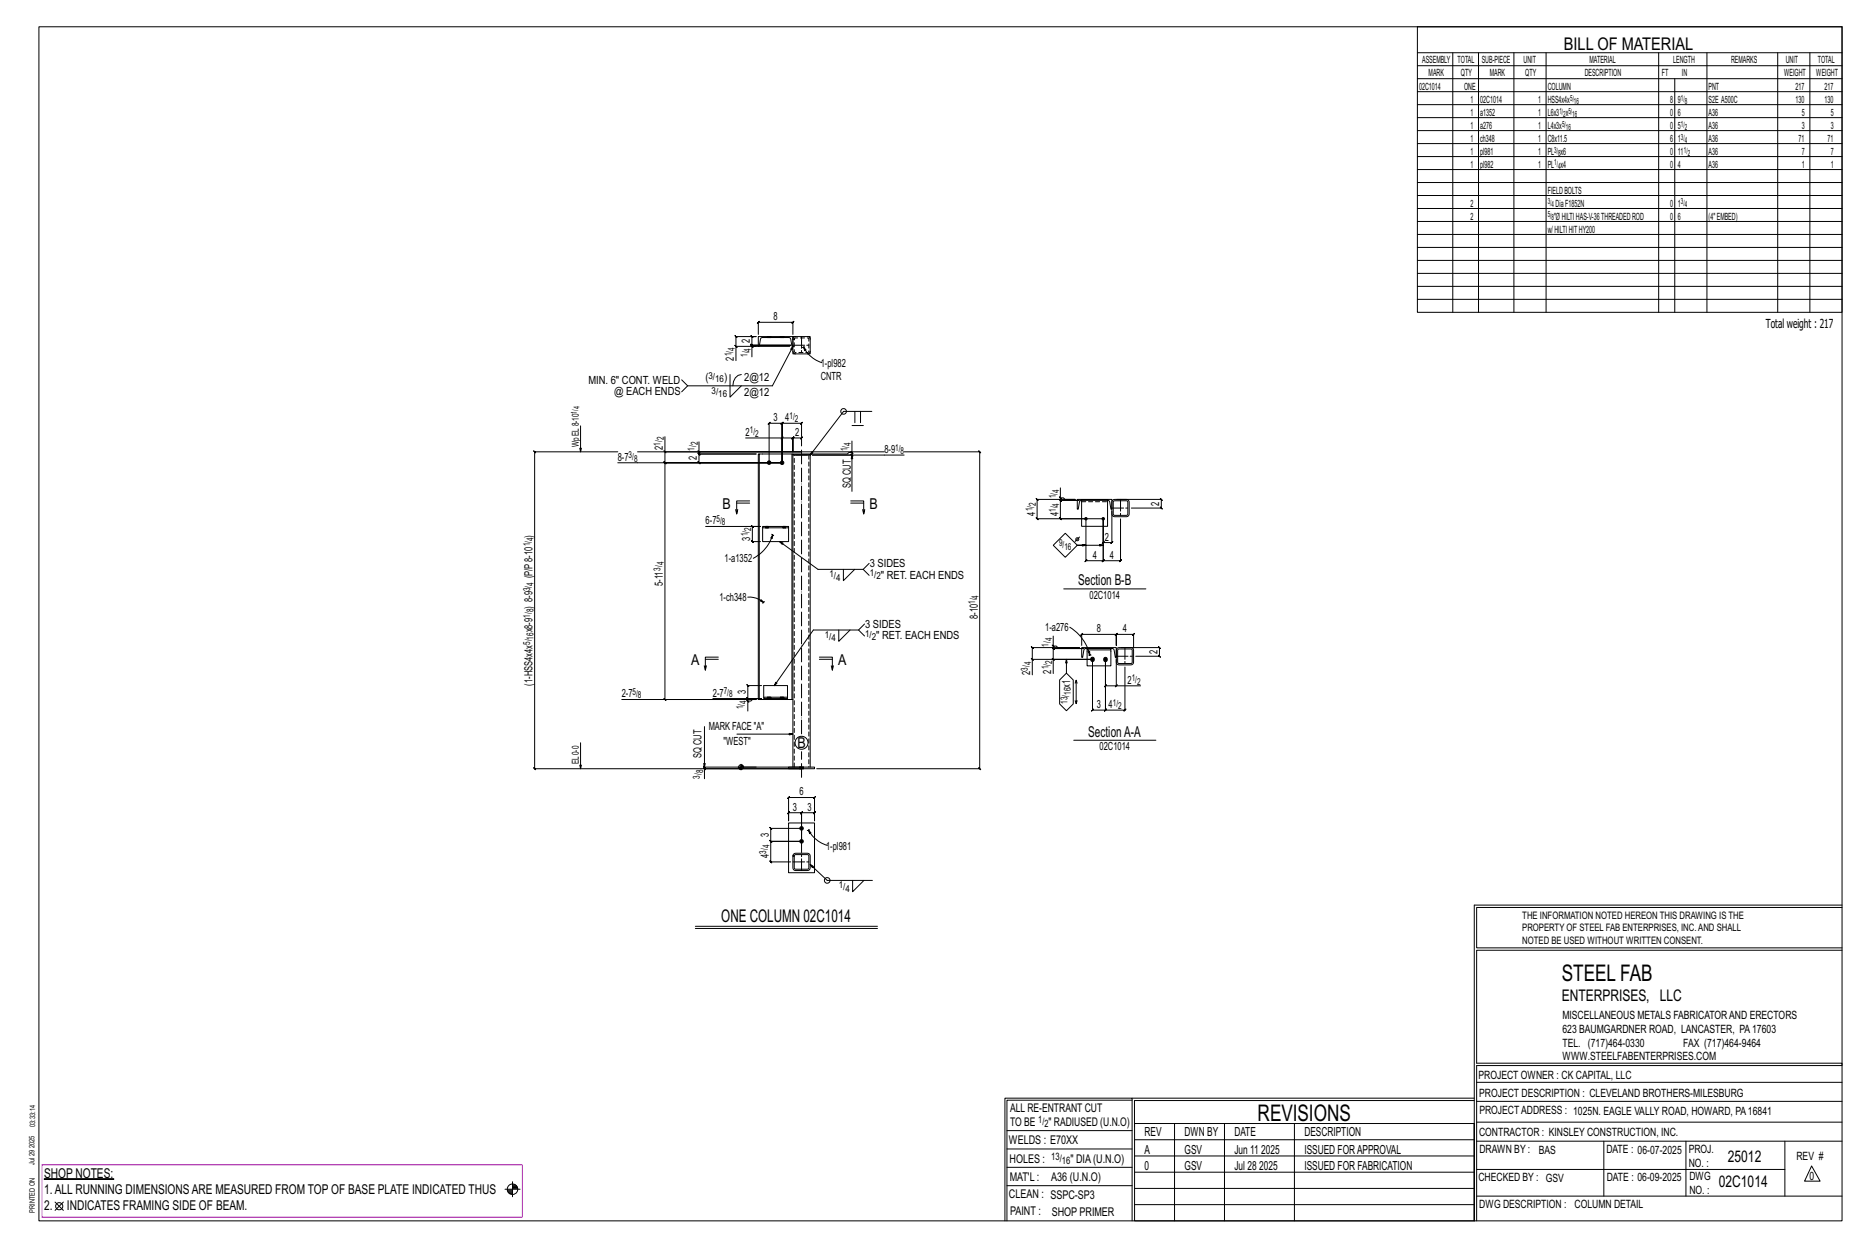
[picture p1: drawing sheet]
<svg xmlns="http://www.w3.org/2000/svg" width="914mm" height="610mm" viewBox="0 0 914 610" stroke-linecap="round" stroke-linejoin="round" font-family="sans-serif">
<g fill="#000" stroke="#000" stroke-width=".49">
<path d="M22 577h34z"/>
<circle cx="376" cy="226" r=".9"/>
<circle cx="383" cy="226" r=".9"/>
<circle cx="532" cy="254" r=".6"/>
<circle cx="540" cy="254" r=".6"/>
<circle cx="535" cy="323" r="1"/>
<circle cx="541" cy="323" r="1"/>
<circle cx="392" cy="405" r=".9"/>
<circle cx="392" cy="412" r=".9"/>
</g>
<g fill="none" stroke="#000" stroke-width=".49">
<path d="M19 13h883v584h-883zM694 13h208v140h-208zM694 26h208M694 32h208M694 39h208M711 26v127M724 26v127M741 26v127M757 26v127M812 26v127M820 39v114M836 26v127"/>
<path d="M870 26v127M886 26v127M694 45h208M694 51h208M694 58h208M694 64h208M694 70h208M694 77h208M694 83h208M694 89h208M694 96h208M694 102h208"/>
<path d="M694 108h208M694 115h208M694 121h208M694 127h208M694 134h208M694 140h208M694 146h208M360 169l1 1zM360 169v-4h1l-1-1v1h10l-2-1 1 1h-1v4v-1l1 1h-1h19h-19v-1l1 1h-1M368 169l1 1zM370 169h-10v7M371 165h17v4l-1-3-1-1h-13l-1 4h-1z"/>
<path d="M371 164v-6l1-1-1 1h17l1-1-1 1v6M376 165h.1M377 165h.1M382 165h.1M384 165h.1M387 169h-19v6M388 165h9v8h-9zM388 169l-10 20h-41l-3-3M393 170l2 1-1 1zM393 170a15 15 0 0 0 9 7M393 170h.1M394 170h-1"/>
<path d="M337 189l-3 3M357 183v11l6-5M363 183a5 5 0 0 0-4 6M284 208v13M325 214v7h67h-50v-5M365 214h18v12M383 214l-1 1 1-1zM383 214h5v1l1-1h-1v7v-7v1l1-1h-1h4v1l1-1-1 1M392 214v-7h1l-1 1v-1h-9l-1 1 1-1v19v-19l-1 1 1-1h-7h1l-1 1v-1v19M417 216v5h-1l-1 1h-17M417 208h6M418 201v6"/>
<path d="M421 201v6M427 201h-14l-16 22v-2h1l-1 2v152M302 221h-40h-1l1 1v-1v155h-1l1 1v-1h130h-47v5M312 221h121M325 221l1 1zM325 221v5l1 1-1-1h58h-81M342 221l1 1zM342 221v1l1 1-1-1h28h-28l1 1-1-1v4l1 1-1-1h41M372 222h-1v120h1M383 226h-58l1 1-1-1v116l1 1-1-1h45M388 222h-16v120h16M388 222h9v1h-9z"/>
<path d="M388 222v120M388 223v152M389 223h6M417 221l1 1zM417 221v2v-1l1 1h-1h-19h45M417 223v17M443 221h37h-1l1 1v-1v155h-1l1 1v-1h-80M519 239v5h2h5h-18h-1l1 1v-1v10l-1-1 1 1h32v11v1l1-1h-1h4v1l1-1h-1v-15M345 258h27h-4v-1l1 1h-1v7v-1l1 1h-1h4M360 249l1 2M361 246h6M367 245h-6v6v-2"/>
<path d="M373 258h13h-13zM373 258v7h13v-7M375 258h.1M376 258h.1M383 258h.1M384 258h.1M416 245h7v6v-2M416 246h7M422 249l1 2M519 243l1 1zM519 244v1v-1l1 1h-1h9h-9v-1l1 1h-1v9v-1l1 1h-1h13v20l-1 1 1-1h8v1l1-1h-1v-20v20v1l1-1h-1h9l-1 1 1-1v-20M527 244h17v5l-1-4h-1h-13l-1 4h-1z"/>
<path d="M529 245v13h13v-13M545 245h7v7h-7zM547 244h21l1 1-1-1v5v-1l1 1h-1h-14M378 261v1M378 262v2l-1-1zM378 262a19 19 0 0 1-9 11M378 262h1M382 265l18 14h23l2-3M413 279v5l5-5M423 279l2 2M516 267l5-6 6 6-6 6zM528 263l-2 2"/>
<path d="M532 267h-5h13M366 292a11 11 0 0 1 8 3M373 293l1 2-2-1zM374 295h-1M374 294v1M521 288h40M411 308v6l5-6M420 308l3 3M423 305l-3 3h-22l-19 27M515 316l1 1zM516 316v1h-1l1 1v-1h14h-14h-1l1 1v-1v6M516 311v5h1l1 1h10h-23v-1l1 1h-1v6"/>
<path d="M524 307a22 22 0 0 1 9 13M529 317h17v5l-1-4-1-1h-13l-1 5h-1zM529 316v-6v1l1-1h-1h17v1l1-1h-1v6v-6v1l1-1h-1h9l-1 1 1-1v7M532 317v1h12v-1M532 318v8h12v-8M533 319v1zM547 317h8v8h-8zM547 318h7v6h-7zM549 317h19l-1-1 1 1v4h-1l1 1v-1h-12M345 326v2M345 323h7M352 322h-7v6l1-2"/>
<path d="M373 335h-7l1 1-1-1v7v-1l1 1h-1h7M401 322h6v6l1-2M401 323h6M407 326v2M505 322l1 1zM515 322l1 1zM516 330v-7h19h-30v7M519 333l3-4 3 4v11l-3 4-3-4zM522 323v6M526 334l1-1v1M527 333v11v-1M533 320h.1"/>
<path d="M533 320l1 1M535 323v24l-1 1 1-1h6v1l1-1h-1v-24M541 323v13l1-1-1 1h5M541 323v24v1l1-1h-1h10l-1 1 1-1v-21M546 336l1-1-1 1zM546 323v13h12M304 342h66M345 355v20M349 342h24M361 359h27M366 342l1 1zM370 342l-4 1v5"/>
<path d="M373 342h-7v-1l1 1h-1v1M374 341h11v1h-11zM374 341v-6h11v6M526 343l1 1M284 363v13M344 376l1 1zM361 375h9M362 376h1M363 374v3M363 375h1M363 374h1M363 374h.1"/>
<path d="M386 375h13v1h-13zM392 375h.1M392 376h.1M392 375h-47h-1l1 1v-1v1M393 375h.1M393 376h.1M526 362h40M386 390v1l1-1h-1h13l-1 1 1-1v12v-4v-1l-1 1h1h-7l1-1-1 1v14v-14l1-1-1 1h-6l1-1-1 1v4zM386 403h13v24h-13zM389 418h7v8h-7zM389 418h7v7h-7zM392 405h-15l1 1-1-1v7v-1l1 1h-1h15h-15v-1l1 1h-1v10v-1l1 1h-1h10"/>
<path d="M396 406l1 1-1 1zM396 406a16 16 0 0 0 9 8M396 406h-1M396 406h.1M397 423l8 8h22M417 431v5l6-5M340 453h90M340 454h90M722 443v154M722 443h180M902 444h-179v20h179M902 465h-179v55h179v1h-179v76"/>
<path d="M554 538h-61v59M554 537h168M722 538h-167v13M723 539h179M723 530h179M493 553h61M555 550h167v47h-167zM555 558h167M575 550v47M599 550v47M634 550v47M723 549h179"/>
<path d="M723 558h179M785 558v27M825 558v27M874 558v27M251 578v8M251 580h1M493 571h61M493 562h61M555 573h167M555 566h167M723 572h151M887 570l4 8h-8z"/>
<path d="M27 588l4 4M31 588l-4 4M247 582h8M248 582h3M248 583h3M249 583h2M249 584h2M251 581h2M251 580h2M492 597v-60h62v60M493 580h61M555 589h167"/>
<path d="M555 581h167M723 585h179"/>
<circle cx="413" cy="201" r="1.4"/>
<circle cx="527" cy="264" r=".7"/>
<circle cx="363" cy="375" r="1.2"/>
<circle cx="392" cy="363" r="3"/>
<circle cx="405" cy="431" r="1.4"/>
<circle cx="29" cy="590" r="1.8"/>
<circle cx="251" cy="582" r="2.6"/>
</g>
<path d="M21 570h235v26h-235z" fill="none" stroke="#f0f" stroke-width=".5"/>
<g fill="none" stroke="#000" stroke-width=".49" stroke-dasharray="2 1.4">
<path d="M376 165h.1M376 165h1M377 165h.1M382 165h.1M383 165h.1M383 165h1M384 165h.1M388 172l1 1M389 166h-1M389 166h7v6h-7zM389 165h-1v1h1M395 173l2-1"/>
<path d="M397 166l-2-1M396 223v152M375 258h.1M375 258h1M376 258h.1M383 258h.1M384 258h.1M529 245h13M376 342v-1M377 342v-1M377 341l-1 1 1-1M377 341v1z"/>
<path d="M377 342h.1M382 342v-1M383 342v-1M383 342l1-1M383 341v1v-1M384 341v1zM384 342h-1M389 375v-152M392 375h.1M392 375v1M392 376h.1M392 376v-1"/>
<path d="M392 375v1zM392 376l1-1M392 375h1M393 376v-1M393 376h.1M388 419h1z"/>
</g>
<path d="M392 359v-144M392 380v-12" fill="none" stroke="#000" stroke-width=".49" stroke-dasharray="6.8 1 0 1"/>
<path d="M388 169h9M392 165v8M544 249h9M549 244v9M551 317v8M546 321h9M388 422h9M392 426v-21" fill="none" stroke="#000" stroke-width=".49" stroke-dasharray="5.8 1 1 1"/>
<g font-size="11.2">
<text x="764" y="480">STEEL FAB</text>
<text x="616" y="548">REVISIONS</text>
</g>
<g font-size="8.6">
<text x="765" y="24">BILL OF MATERIAL</text>
<text x="353" y="451">ONE COLUMN 02C1014</text>
</g>
<g font-size="7.9">
<text x="765" y="490">ENTERPRISES, LLC</text>
<text x="846" y="569">25012</text>
<text x="841" y="581">02C1014</text>
</g>
<g font-size="7.3">
<text x="354" y="249">B</text>
<text x="426" y="249">B</text>
<text x="528" y="286">Section B-B</text>
<text x="338" y="325">A</text>
<text x="410" y="325">A</text>
<text x="390" y="366">B</text>
<text x="533" y="360">SectionA-A</text>
</g>
<g font-size="6.6">
<text x="22" y="576">SHOP NOTES:</text>
<text x="22" y="584">1.ALL RUNNING DIMENSIONSARE MEASURED FROM TOP OF BASE PLATE INDICATED THUS</text>
<text x="22" y="592">2.</text>
<text x="33" y="592">INDICATES FRAMING SIDE OF BEAM.</text>
</g>
<g font-size="6.1">
<text x="864" y="161">Total weight : 217</text>
<text x="560" y="556">REV</text>
<text x="580" y="556">DWN BY</text>
<text x="604" y="556">DATE</text>
<text x="639" y="556">DESCRIPTION</text>
<text x="560" y="564">A</text>
<text x="580" y="564">GSV</text>
<text x="604" y="564">Jun 11</text>
<text x="617" y="564">2025</text>
<text x="639" y="564">ISSUED FORAPPROVAL</text>
<text x="560" y="572">0</text>
<text x="580" y="572">GSV</text>
<text x="604" y="572">Jul 28</text>
<text x="616" y="572">2025</text>
<text x="639" y="572">ISSUED FOR FABRICATION</text>
</g>
<g font-size="5.9">
<text x="494" y="560">WELDS : E70XX</text>
<text x="494" y="569">HOLES :</text>
<text x="524" y="569">&quot; DIA(U.N.O)</text>
<text x="494" y="578">MAT'L :</text>
<text x="515" y="578">A36 (U.N.O)</text>
<text x="494" y="586">CLEAN : SSPC-SP3</text>
<text x="495" y="595">PAINT :</text>
<text x="515" y="595">SHOP PRIMER</text>
</g>
<g font-size="5.8">
<text x="494" y="544">ALL RE-ENTRANT CUT</text>
<text x="494" y="551">TO BE</text>
<text x="513" y="551">&quot; RADIUSED (U.N.O)</text>
</g>
<g font-size="5.6">
<text x="765" y="499">MISCELLANEOUS METALS FABRICATORAND ERECTORS</text>
<text x="765" y="505">623 BAUMGARDNER ROAD, LANCASTER, PA17603</text>
<text x="765" y="512">TEL. (717)464-0330</text>
<text x="824" y="512">FAX (717)464-9464</text>
<text x="765" y="519">WWW.STEELFABENTERPRISES.COM</text>
<text x="724" y="528">PROJECT OWNER : CK CAPITAL, LLC</text>
<text x="724" y="537">PROJECT DESCRIPTION : CLEVELAND BROTHERS-MILESBURG</text>
<text x="724" y="545">PROJECTADDRESS : 1025N. EAGLE VALLY ROAD, HOWARD, PA16841</text>
<text x="724" y="556">CONTRACTOR : KINSLEY CONSTRUCTION, INC.</text>
<text x="724" y="564">DRAWN BY :</text>
<text x="753" y="564">BAS</text>
<text x="786" y="564">DATE : 06-07-2025</text>
<text x="827" y="564">PROJ.</text>
<text x="879" y="568">REV #</text>
<text x="827" y="571">NO. :</text>
<text x="724" y="578">CHECKED BY : GSV</text>
<text x="787" y="578">DATE : 06-09-2025</text>
<text x="827" y="578">DWG</text>
<text x="886" y="578">0</text>
<text x="827" y="584">NO. :</text>
<text x="724" y="591">DWG DESCRIPTION : COLUMN DETAIL</text>
</g>
<g font-size="5.5">
<text x="379" y="157">8</text>
<text x="367" y="168" transform="rotate(-90 367 168)">2</text>
<text x="359" y="176" transform="rotate(-90 359 176)">2</text>
<text x="402" y="179">1-pl982</text>
<text x="402" y="186">CNTR</text>
<text x="288" y="188">MIN. 6&quot; CONT. WELD</text>
<text x="345" y="187">(</text>
<text x="354" y="187">)</text>
<text x="364" y="187">2@12</text>
<text x="301" y="193">@ EACH ENDS</text>
<text x="364" y="194">2@12</text>
<text x="379" y="206">3</text>
<text x="384" y="206">4</text>
<text x="365" y="213">2</text>
<text x="389" y="213">2</text>
<text x="324" y="220" transform="rotate(-90 324 220)">2</text>
<text x="433" y="222">8-9</text>
<text x="302" y="225">8-7</text>
<text x="341" y="225" transform="rotate(-90 341 225)">2</text>
<text x="416" y="239" transform="rotate(-90 416 239)">SQ CUT</text>
<text x="567" y="247" transform="rotate(-90 567 247)">2</text>
<text x="345" y="257">6-7</text>
<text x="507" y="252" transform="rotate(-90 507 252)">4</text>
<text x="518" y="253" transform="rotate(-90 518 253)">4</text>
<text x="261" y="263" transform="rotate(-90 261 263)">)</text>
<text x="367" y="264" transform="rotate(-90 367 264)">3</text>
<text x="541" y="264">2</text>
<text x="355" y="275">1-a1352</text>
<text x="535" y="273">4</text>
<text x="543" y="273">4</text>
<text x="426" y="278">3 SIDES</text>
<text x="261" y="283" transform="rotate(-90 261 283)">(P/P8-10</text>
<text x="324" y="287" transform="rotate(-90 324 287)">5-11</text>
<text x="431" y="283">&quot; RET. EACH ENDS</text>
<text x="533" y="293">02C1014</text>
<text x="261" y="298" transform="rotate(-90 261 298)">) 8-9</text>
<text x="352" y="294">1-ch348</text>
<text x="479" y="303" transform="rotate(-90 479 303)">8-10</text>
<text x="261" y="309" transform="rotate(-90 261 309)">x8-9</text>
<text x="423" y="307">3 SIDES</text>
<text x="512" y="309">1-a276</text>
<text x="537" y="309">8</text>
<text x="550" y="309">4</text>
<text x="429" y="313">&quot; RET. EACH ENDS</text>
<text x="567" y="320" transform="rotate(-90 567 320)">2</text>
<text x="515" y="330" transform="rotate(-90 515 330)">2</text>
<text x="261" y="335" transform="rotate(-90 261 335)">(1-HSS4x4x</text>
<text x="504" y="330" transform="rotate(-90 504 330)">2</text>
<text x="552" y="335">2</text>
<text x="304" y="341">2-7</text>
<text x="349" y="341">2-7</text>
<text x="365" y="340" transform="rotate(-90 365 340)">3</text>
<text x="524" y="337" transform="rotate(-90 524 337)">x1</text>
<text x="537" y="346">3</text>
<text x="543" y="346">4</text>
<text x="347" y="357">MARK FACE &quot;A&quot;</text>
<text x="354" y="364">&quot;WEST&quot;</text>
<text x="343" y="371" transform="rotate(-90 343 371)">SQ CUT</text>
<text x="538" y="367">02C1014</text>
<text x="391" y="389">6</text>
<text x="388" y="397">3</text>
<text x="395" y="397">3</text>
<text x="376" y="409" transform="rotate(-90 376 409)">3</text>
<text x="376" y="420" transform="rotate(-90 376 420)">4</text>
<text x="404" y="416">1-pl981</text>
</g>
<g font-size="5">
<text x="745" y="450">THE INFORMATION NOTED HEREON THIS DRAWING IS THE</text>
<text x="745" y="456">PROPERTY OF STEEL FAB ENTERPRISES, INC.AND SHALL</text>
<text x="745" y="462">NOTED BE USED WITHOUT WRITTEN CONSENT.</text>
<text x="508" y="550">1/</text>
<text x="511" y="551">2</text>
<text x="515" y="568">13/</text>
<text x="520" y="570">16</text>
</g>
<g font-size="4.9">
<text x="696" y="31">ASSEMBLY</text>
<text x="714" y="31">TOTAL</text>
<text x="725" y="31">SUB-PIECE</text>
<text x="746" y="31">UNIT</text>
<text x="778" y="31">MATERIAL</text>
<text x="819" y="31">LENGTH</text>
<text x="847" y="31">REMARKS</text>
<text x="874" y="31">UNIT</text>
<text x="890" y="31">TOTAL</text>
<text x="699" y="37">MARK</text>
<text x="715" y="37">QTY</text>
<text x="729" y="37">MARK</text>
<text x="747" y="37">QTY</text>
<text x="776" y="37">DESCRIPTION</text>
<text x="814" y="37">FT</text>
<text x="823" y="37">IN</text>
<text x="873" y="37">WEIGHT</text>
<text x="889" y="37">WEIGHT</text>
<text x="695" y="44">02C1014</text>
<text x="717" y="44">ONE</text>
<text x="758" y="44">COLUMN</text>
<text x="836" y="44">PNT</text>
<text x="879" y="44">217</text>
<text x="893" y="44">217</text>
<text x="720" y="50">1</text>
<text x="725" y="50">02C1014</text>
<text x="753" y="50">1</text>
<text x="758" y="50">HSS4x4x</text>
<text x="818" y="50">8</text>
<text x="821" y="50">9</text>
<text x="836" y="50">S2E A500C</text>
<text x="879" y="50">130</text>
<text x="893" y="50">130</text>
<text x="720" y="57">1</text>
<text x="725" y="57">a1352</text>
<text x="753" y="57">1</text>
<text x="758" y="57">L6x3 x</text>
<text x="818" y="57">0</text>
<text x="821" y="57">6</text>
<text x="836" y="57">A36</text>
<text x="882" y="57">5</text>
<text x="896" y="57">5</text>
<text x="720" y="63">1</text>
<text x="725" y="63">a276</text>
<text x="753" y="63">1</text>
<text x="758" y="63">L4x3x</text>
<text x="818" y="63">0</text>
<text x="821" y="63">5</text>
<text x="836" y="63">A36</text>
<text x="882" y="63">3</text>
<text x="896" y="63">3</text>
<text x="720" y="69">1</text>
<text x="725" y="69">ch348</text>
<text x="753" y="69">1</text>
<text x="758" y="69">C8x11.5</text>
<text x="818" y="69">6</text>
<text x="821" y="69">1</text>
<text x="836" y="69">A36</text>
<text x="880" y="69">71</text>
<text x="895" y="69">71</text>
<text x="720" y="76">1</text>
<text x="725" y="76">pl981</text>
<text x="753" y="76">1</text>
<text x="758" y="76">PL x6</text>
<text x="818" y="76">0</text>
<text x="821" y="76">11</text>
<text x="836" y="76">A36</text>
<text x="882" y="76">7</text>
<text x="896" y="76">7</text>
<text x="720" y="82">1</text>
<text x="725" y="82">pl982</text>
<text x="753" y="82">1</text>
<text x="758" y="82">PL x4</text>
<text x="818" y="82">0</text>
<text x="821" y="82">4</text>
<text x="836" y="82">A36</text>
<text x="882" y="82">1</text>
<text x="896" y="82">1</text>
<text x="758" y="95">FIELDBOLTS</text>
<text x="720" y="101">2</text>
<text x="761" y="101">DiaF1852N</text>
<text x="818" y="101">0</text>
<text x="821" y="101">1</text>
<text x="720" y="107">2</text>
<text x="761" y="107">&quot;ØHILTIHAS-V-36THREADEDROD</text>
<text x="818" y="107">0</text>
<text x="821" y="107">6</text>
<text x="836" y="107">(4&quot;EMBED)</text>
<text x="758" y="114">w/HILTIHITHY200</text>
</g>
<g font-size="4.7">
<text x="360" y="172" transform="rotate(-90 360 172)">4</text>
<text x="367" y="172" transform="rotate(-90 367 172)">4</text>
<text x="358" y="174" transform="rotate(-90 358 174)">1/</text>
<text x="366" y="175" transform="rotate(-90 366 175)">1/</text>
<text x="347" y="185">3/</text>
<text x="350" y="187">16</text>
<text x="348" y="193">3/</text>
<text x="352" y="194">16</text>
<text x="386" y="205">1/</text>
<text x="389" y="207">2</text>
<text x="325" y="215" transform="rotate(-90 325 215)">2</text>
<text x="367" y="212">1/</text>
<text x="370" y="214">2</text>
<text x="283" y="219" transform="rotate(-90 283 219)">Wp EL8-10</text>
<text x="323" y="218" transform="rotate(-90 323 218)">1/</text>
<text x="340" y="221" transform="rotate(-90 340 221)">1/</text>
<text x="342" y="218" transform="rotate(-90 342 218)">2</text>
<text x="415" y="221" transform="rotate(-90 415 221)">1/</text>
<text x="416" y="218" transform="rotate(-90 416 218)">4</text>
<text x="438" y="220">1/</text>
<text x="308" y="224">3/</text>
<text x="310" y="226">8</text>
<text x="441" y="222">8</text>
<text x="517" y="244" transform="rotate(-90 517 244)">1/</text>
<text x="518" y="241" transform="rotate(-90 518 241)">4</text>
<text x="505" y="250" transform="rotate(-90 505 250)">1/</text>
<text x="507" y="248" transform="rotate(-90 507 248)">2</text>
<text x="517" y="250" transform="rotate(-90 517 250)">1/</text>
<text x="518" y="248" transform="rotate(-90 518 248)">4</text>
<text x="351" y="255">5/</text>
<text x="353" y="257">8</text>
<text x="366" y="262" transform="rotate(-90 366 262)">1/</text>
<text x="368" y="260" transform="rotate(-90 368 260)">2</text>
<text x="259" y="267" transform="rotate(-90 259 267)">1/</text>
<text x="261" y="265" transform="rotate(-90 261 265)">4</text>
<text x="518" y="267">9/</text>
<text x="521" y="269">16</text>
<text x="323" y="279" transform="rotate(-90 323 279)">3/</text>
<text x="325" y="277" transform="rotate(-90 325 277)">4</text>
<text x="426" y="282">1/</text>
<text x="261" y="287" transform="rotate(-90 261 287)">4</text>
<text x="406" y="282">1/</text>
<text x="409" y="284">4</text>
<text x="429" y="284">2</text>
<text x="259" y="289" transform="rotate(-90 259 289)">3/</text>
<text x="479" y="293" transform="rotate(-90 479 293)">4</text>
<text x="261" y="300" transform="rotate(-90 261 300)">8</text>
<text x="477" y="295" transform="rotate(-90 477 295)">1/</text>
<text x="259" y="302" transform="rotate(-90 259 302)">1/</text>
<text x="423" y="312">1/</text>
<text x="259" y="316" transform="rotate(-90 259 316)">5/</text>
<text x="261" y="313" transform="rotate(-90 261 313)">16</text>
<text x="404" y="312">1/</text>
<text x="407" y="314">4</text>
<text x="427" y="313">2</text>
<text x="513" y="316" transform="rotate(-90 513 316)">1/</text>
<text x="515" y="314" transform="rotate(-90 515 314)">4</text>
<text x="503" y="328" transform="rotate(-90 503 328)">3/</text>
<text x="505" y="326" transform="rotate(-90 505 326)">4</text>
<text x="513" y="327" transform="rotate(-90 513 327)">1/</text>
<text x="515" y="325" transform="rotate(-90 515 325)">2</text>
<text x="554" y="333">1/</text>
<text x="557" y="335">2</text>
<text x="310" y="340">5/</text>
<text x="312" y="342">8</text>
<text x="354" y="340">7/</text>
<text x="357" y="341">8</text>
<text x="524" y="340" transform="rotate(-90 524 340)">16</text>
<text x="364" y="347" transform="rotate(-90 364 347)">1/</text>
<text x="365" y="345" transform="rotate(-90 365 345)">4</text>
<text x="523" y="344" transform="rotate(-90 523 344)">13/</text>
<text x="545" y="345">1/</text>
<text x="547" y="347">2</text>
<text x="283" y="374" transform="rotate(-90 283 374)">EL0-0</text>
<text x="343" y="381" transform="rotate(-90 343 381)">3/</text>
<text x="344" y="378" transform="rotate(-90 344 378)">8</text>
<text x="375" y="418" transform="rotate(-90 375 418)">3/</text>
<text x="377" y="415" transform="rotate(-90 377 415)">4</text>
<text x="411" y="435">1/</text>
<text x="414" y="436">4</text>
</g>
<g font-size="4.2">
<text x="769" y="49">5/</text>
<text x="770" y="51">16</text>
<text x="823" y="49">1/</text>
<text x="825" y="51">8</text>
<text x="763" y="56">1/ 5/</text>
<text x="765" y="57">2</text>
<text x="770" y="57">16</text>
<text x="765" y="62">5/</text>
<text x="767" y="63">16</text>
<text x="823" y="62">1/</text>
<text x="825" y="63">2</text>
<text x="823" y="68">3/</text>
<text x="825" y="70">4</text>
<text x="761" y="75">3/</text>
<text x="763" y="76">8</text>
<text x="824" y="75">1/</text>
<text x="826" y="76">2</text>
<text x="761" y="81">1/</text>
<text x="763" y="82">4</text>
<text x="758" y="100">3/</text>
<text x="759" y="101">4</text>
<text x="823" y="100">3/</text>
<text x="825" y="101">4</text>
<text x="758" y="106">5/</text>
<text x="759" y="108">8</text>
</g>
<g font-size="4">
<text x="282" y="202" transform="rotate(-90 282 202)">1/</text>
<text x="284" y="200" transform="rotate(-90 284 200)">4</text>
</g>
<g font-size="3.7">
<text x="17" y="551" transform="rotate(-90 17 551)">03:33:14</text>
<text x="17" y="562" transform="rotate(-90 17 562)">2025</text>
<text x="17" y="570" transform="rotate(-90 17 570)">Jul 29</text>
<text x="17" y="593" transform="rotate(-90 17 593)">PRINTED ON</text>
</g>
</svg>
